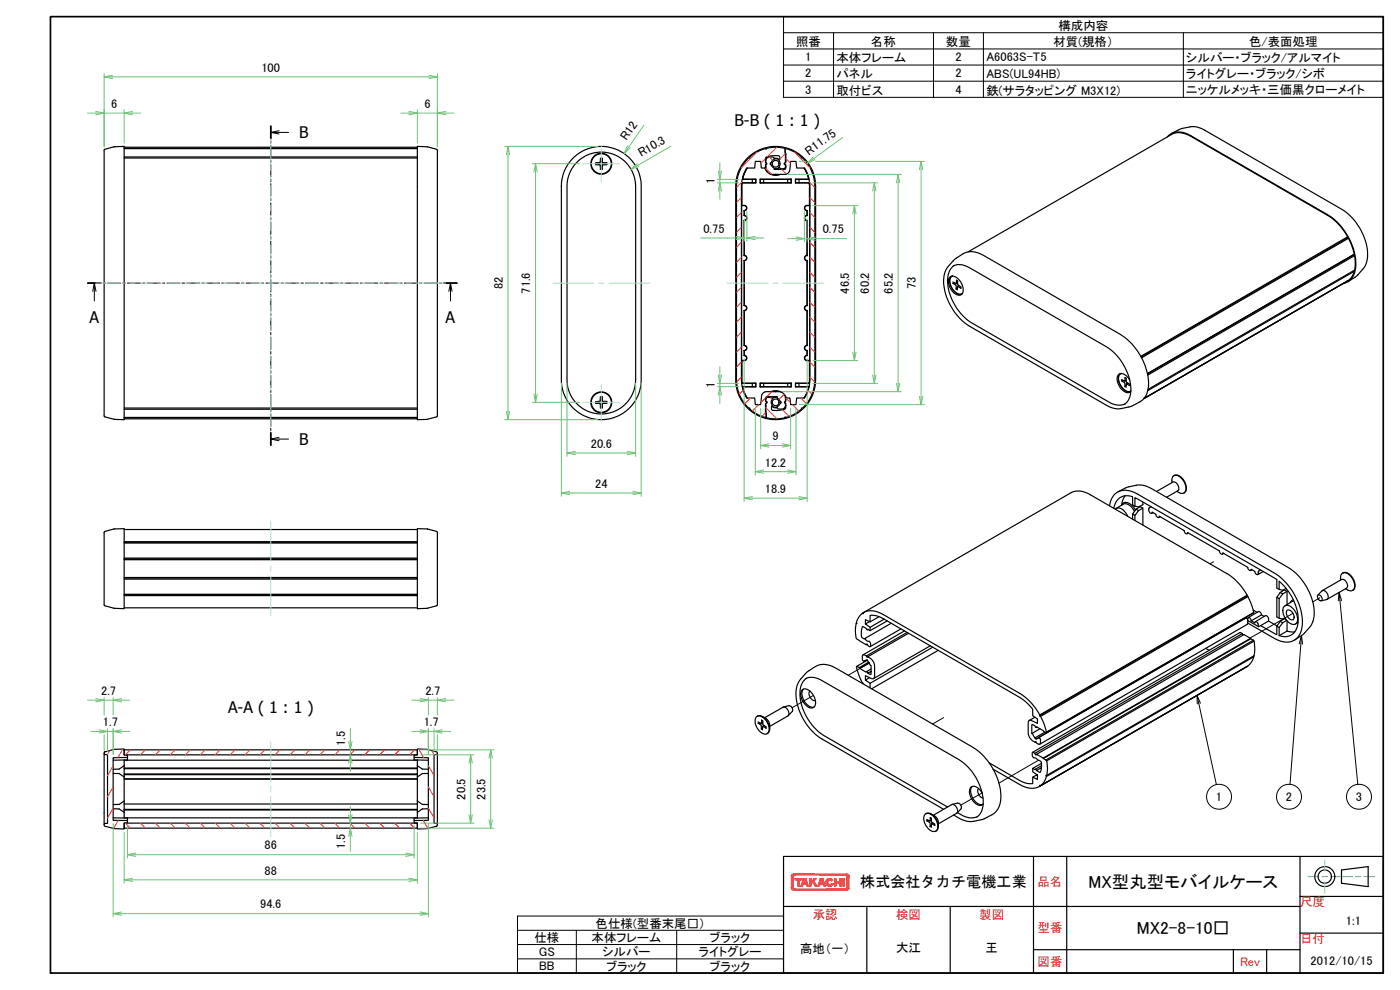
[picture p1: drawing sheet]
<svg xmlns="http://www.w3.org/2000/svg" width="420mm" height="297mm" viewBox="0 0 420 297" stroke-linecap="round" stroke-linejoin="round" font-family="sans-serif">
<g fill="none" stroke="#000" stroke-width=".36">
<path d="M31.3 44.9l.1-.1a12.4 12.4 0 0 1 5.9-.8v81.9a11.8 11.8 0 0 1-5.9-.9zM37.3 44.5h88M37.3 44.6h88M37.3 47.1h88M37.3 47.4h88M37.3 44.2h88M125.3 43.9a12.2 12.2 0 0 1 5.9 1v80.1a13.1 13.1 0 0 1-5.9 .9zM171.8 47.6a12 12 0 0 1 13.1-2.8 12 12 0 0 1 7.5 11.1v58a12 12 0 0 1-11.9 12 12 12 0 0 1-12-12v-58a11.7 11.7 0 0 1 3.3-8.3zM173 48.8a10.3 10.3 0 0 1 11.3-2.4 10.3 10.3 0 0 1 6.5 9.5v58a10.3 10.3 0 0 1-10.3 10.3 10.3 10.3 0 0 1-10.3-10.3v-58a10.2 10.2 0 0 1 2.8-7.1zM179.7 49.4h.2M179.7 49.4h-.9h1.1M179.7 48.9v.5"/>
<path d="M179.9 48.9h-.2M179.9 49.4l.3 .2M179.9 48.9h-1.1h.9M180.2 49.6v1.2v-.9M180.2 48.6l-.3 .3M180.2 49.6v.3M180.2 48.3v.3M180.2 48.3h.5M180.2 49.9h.5M180.2 47.5v.8M180.2 47.5h.1M180.2 47.5v1.1"/>
<path d="M180.7 47.5v1.1M180.7 47.5v.8M180.7 47.5h.1M180.7 48.3v.3M180.7 48.6l.3 .3M180.7 49.6v.3M180.7 49.6v1.2v-.9M181 49.4l-.3 .2M181 49.4h.2M181 48.9h1.1h-.9M181 48.9h.2M181.2 49.4h.9h-1.1"/>
<path d="M181.2 48.9v.5M222.6 54.8l.1 .1M222.9 53.8h-.1M224.1 47.6a12 12 0 0 1 13.2-2.8 12 12 0 0 1 7.5 11.1v58a12 12 0 0 1-12 12 12 12 0 0 1-12-12v-58a11.7 11.7 0 0 1 3.3-8.3zM224.2 50.4l-.7 1.3-.7 2.1h3M224.2 50.4l-.9 2-.4 1.4h3.9v1.1h-4.1l-.1 6.7M224.7 47.4h.3l.1-.3 1.8-1.3 2.7-1.2 .3 .2 .2-.3 2.3-.3 3 .3 .3 1.5v2.8l-.4 .3 .4 .4v.8l-.3 .3h-1l-.6-.6a1.92 1.92 0 0 0 .1-2v-1.1a5.4 5.4 0 0 0-4.1 .5l-.1 1.4 .3 .3-.3 .3v1h-1.2l-.2-2h-1.6l-.2 2h-2.4a11.1 11.1 0 0 0-1.6 5.5v58a11.1 11.1 0 0 0 1.6 5.5h2.4l.2 2h1.6l.2-2.5a1.49 1.49 0 0 1 1.5-1.4h3.7a2.04 2.04 0 0 1 1.7 3.1v.2a1.18 1.18 0 0 1-.2 1.8l-1.5 .1a.52 .52 0 0 1-.5-.5 .52 .52 0 0 1 .5-.5l.4-.7a.31 .31 0 0 0 .3-.3 .31 .31 0 0 0-.3-.3l-.4-.6-.5-.4v-.4h-3l-.4 .2-.1 1.2 .4 .3-.4 .4 .2 4-.3 .1-2.7-1.1-1.8-1.3-.1-.4h-.3a11.8 11.8 0 0 1-3.7-8.5v-58a11.9 11.9 0 0 1 3.7-8.5zM225.8 53.8v1M225.8 54.8h-3.2v6.9M226.8 53.8v1.1l-1-.1M226.8 53.8h-1M226.8 54.9h.1"/>
<path d="M226.8 53.8h.1M228.1 53.8v1.1M228.1 54.9h9.3M228.1 53.8h9.3M228.1 53.8h.1M228.2 53.8h1v1l-1 .1zM228.2 54.9h-.1M229.2 54.8h7.2M229.5 50.4l.8 1.2M229.7 50.1l.1 .3M229.7 49.9l.1 .3M229.8 48l-.1 .3"/>
<path d="M230 47.5l.6-.4h1.3a.52 .52 0 0 1 .5 .5 .52 .52 0 0 1-.6 .6l-.3 .6a.31 .31 0 0 0-.4 .3 .31 .31 0 0 0 .4 .3l.2 .5 .7 .5-.1 .4h3l.4-.2 .1-1.1-.4-.4 .4-.3-.2-4 .3-.2 2.8 1.2 1.8 1.3v.3h.4a12 12 0 0 1 3.6 8.5v58a11.9 11.9 0 0 1-3.6 8.5h-.4v.4l-1.8 1.3-2.8 1.1-.3-.1-.2 .3-2.2 .3-3.1-.3-.3-1.5v-2.8l.4-.4-.4-.3 .1-.9 .3-.2 .9-.1 .6 .6a1.98 1.98 0 0 0 0 2l-.2 .2 .1 .9a5 5 0 0 0 4.2-.5v-1.4l-.3-.3 .3-.3v-1h1.3l.2 2h1.6l.2-2h2.3a10.1 10.1 0 0 0 1.6-5.5v-58a10.1 10.1 0 0 0-1.6-5.5h-2.3l-.2-2h-1.6l-.3 2.6a1.49 1.49 0 0 1-1.5 1.3h-3.7a2.06 2.06 0 0 1-1.8-3l-.2-1.2zM230.4 47l-.7 1.2M230.5 47l-.4 .4M231 52.2a3.7 3.7 0 0 0 3.2 .1M231.3 48.9v.5M232.4 47.5h.8l.7 .5M232.4 47.7h.8l.7 .4M232.7 52.3h.2M233.9 50.2l-.5 .3-1 .1M233.9 50.3l-.7 .4h-.8M235.7 48l.1 .3M235.7 47.2l.1 .2"/>
<path d="M235.7 46.2h.1M235.7 47.9l.1 .3M235.8 49.9l-.4 .9M235.8 50.1l-.3 .7M236.4 53.8h1v1.1l-1-.1zM237.4 54.9h.1M237.4 53.8v1.1M237.4 53.8h.1M238.7 53.8h.1M238.7 54.9h.1M239.8 54.8l-1.1 .1M239.8 53.8h-1.1v1.1"/>
<path d="M239.8 53.8v1M239.8 54.8h3.1l.1 6.9M241.3 50.4l1 2 .4 1.4h-4v1.1h4.2v6.7h-.7a.82 .82 0 0 0-.8 .8 .82 .82 0 0 0 .8 .8v1.4a.81 .81 0 0 0-.8 .8 .81 .81 0 0 0 .8 .8v10.4a.81 .81 0 0 0-.8 .8 .81 .81 0 0 0 .8 .8v13.4a.82 .82 0 0 0-.8 .8 .82 .82 0 0 0 .8 .8v10.4a.79 .79 0 0 0-.8 .8 .79 .79 0 0 0 .8 .8v1.4a.81 .81 0 0 0-.8 .9 .81 .81 0 0 0 .8 .7h.7M241.4 50.4l1 2 .4 1.4h-3M242.7 53.8h.1M242.9 54.8v.1M350.3 41.1a5.3 5.3 0 0 1 7.1-.4l41 23.7a18.3 18.3 0 0 1 8.4 16 4.9 4.9 0 0 1-3.7 4.7M351.6 40l3-1.4 3-.6 1.7 .1 1.7 .7 41.6 24a16.7 16.7 0 0 1 7.7 15.2l-.7 1.9-2 2.5-3 2.1M222.6 61.7h.1M222.6 61.7v46.5M222.6 61.7h.7a.73 .73 0 0 1 .8 .7 .73 .73 0 0 1-.8 .8M222.6 61.6h.7a.82 .82 0 0 1 .8 .8 .82 .82 0 0 1-.7 .8v1.4a.81 .81 0 0 1 .7 .8 .81 .81 0 0 1-.7 .8v10.4a.81 .81 0 0 1 .7 .8 .81 .81 0 0 1-.7 .8v13.4a.82 .82 0 0 1 .7 .8 .82 .82 0 0 1-.7 .8v10.4a.8 .8 0 0 1 .7 .8 .8 .8 0 0 1-.7 .8v1.4a.8 .8 0 0 1 .7 .8 .8 .8 0 0 1-.8 .8h-.7l.1 6.8h4.1v1.1h-3.9"/>
<path d="M222.6 61.6v.1M223.3 76.7a.73 .73 0 0 1 .8 .7 .73 .73 0 0 1-.8 .7M223.3 64.7a.74 .74 0 0 1 .8 .7 .74 .74 0 0 1-.8 .8M223.3 63.2v1.5M223.3 66.2v10.5M223.3 78.1v13.6M223.3 63.2h.1M223.3 66.2h.1M223.3 78.1l.1 .1M223.4 64.6l-.1 .1M223.4 76.6l-.1 .1M242.2 76.6v.1"/>
<path d="M242.2 64.6v.1M242.2 78.2h.1M242.2 66.2h.1M242.2 63.2h.1M242.2 76.7h.1M242.2 64.7h.1M242.3 64.7a.74 .74 0 0 0-.8 .7 .74 .74 0 0 0 .8 .8M242.3 76.7a.73 .73 0 0 0-.8 .7 .73 .73 0 0 0 .8 .7M242.3 63.2v1.5M242.3 66.2v10.5M242.3 78.1v13.6M242.3 78.1l-.1 .1"/>
<path d="M242.9 61.6l.1 .1M243 61.7h-.8a.73 .73 0 0 0-.7 .7 .73 .73 0 0 0 .8 .8M243 61.7v46.5M286.1 79.8a5.1 5.1 0 0 1 4.9 .6l41 23.6a16 16 0 0 1 7.3 14.2 4.5 4.5 0 0 1-1.8 3.1M286.3 78l2.7-1.9a5.9 5.9 0 0 1 6.2 .5l41 23.7a18 18 0 0 1 8.3 16.4 5 5 0 0 1-2.4 3.9l-2.7 1.4-2.9 .6-1.3 .1-2-.5-42.2-24.3a16.6 16.6 0 0 1-7.7-15.2l.7-2zM286.4 79.7a6.2 6.2 0 0 0-1.8 6.5 16.1 16.1 0 0 0 7.1 10.7l41 23.7a5.1 5.1 0 0 0 5 .6M404.4 71.4l.3 .1M404.4 71.1a17.1 17.1 0 0 0-6-6.5l-41-23.7a6 6 0 0 0-5.8-.5l-61.1 35.2M404.4 71.1l-62 35.8M404.4 71.4l-61.9 35.7M404.4 71.1v.3M404.7 71.5l1.2 2.7 .6 2"/>
<path d="M404.7 71.5l-62.1 35.9M406.3 76.4l.2 .3M406.3 76.4l-61.9 35.8M406.5 76.2l-62.2 35.9M406.5 76.2l-.2 .2M406.5 76.7l.2 2-.2 2.3-62 35.8M406.5 76.7l-62 35.8M223.3 91.7a.73 .73 0 0 1 .8 .7 .73 .73 0 0 1-.8 .8M223.3 93.2v10.5M223.3 93.2h.1M223.4 91.6l-.1 .1M242.2 91.6v.1"/>
<path d="M242.2 93.2h.1M242.2 91.7h.1M242.3 91.7a.73 .73 0 0 0-.8 .7 .73 .73 0 0 0 .8 .8M242.3 93.2v10.5M285.1 83.1a2.52 2.52 0 0 1 3.3 1.6 2.83 2.83 0 0 1 0 3.8 3.3 3.3 0 0 1-3.6-2.9 2.44 2.44 0 0 1 .3-2.5zM285.5 82.9a3.9 3.9 0 0 0 2 5.3l1.1 .1M285.8 82.8h.1M285.8 82.8l-.1 .1M285.9 82.8a2.41 2.41 0 0 0-.2 3.6 2.43 2.43 0 0 0 3.2 1.6l-.2 .1M286.5 84.9l-.5 .1 .9 .7 .1 1.1 .3-.5M287.1 84.1l-.1 1-1-.5M287.1 84.1h.1"/>
<path d="M287.1 84.1l.3 .2v1.1l1 .7M287.4 84.9l-.5 .2M287.8 85.7l-.4 .3M288.4 86.1v.4l-1-.5-.1 1M406.3 81.2l.2 .2M406.5 81.4l-62 35.8M406.5 81.4l-.9 1.8-.9 .9-61.4 35.5 61.1-35.3M180.2 119.9v-.9v1.2M180.2 119.9h.5M180.2 119.9v.3M180.7 119.9v.3M180.7 119.9v-.9v1.2"/>
<path d="M222.6 108.2v6.8h3.2M222.6 108.2h.1M222.7 115h-.1M222.8 116l.1 .1M222.8 116l.7 2.1 .7 1.3M222.8 116h3M222.9 116.1l.4 1.4 .9 1.9M223.3 106.7a.73 .73 0 0 1 .7 .7 .73 .73 0 0 1-.7 .7l-.7 .1M223.3 103.7a.74 .74 0 0 1 .8 .7 .74 .74 0 0 1-.8 .8M223.3 105.2v1.5M223.3 105.2h.1M223.4 103.6l-.1 .1"/>
<path d="M223.4 106.6l-.1 .1M225.8 115v1M226.8 115v1.1l-1-.1M226.8 115h-1M226.8 116.1h.1M226.8 115h.1M228.1 116.1h9.3M228.1 115v1.1M228.1 115h9.3M228.1 115h.1M228.2 115h1v1l-1 .1zM228.2 116.1h-.1"/>
<path d="M229.2 116h7.2M229.2 115h7.2M230 119l-.3 .7M230.1 119l-.4 .9M231.3 117.5a3.5 3.5 0 0 1 3.3 .2M232.7 117.5h.2M233.2 119.3h-.8l-.7 .4M233.2 119.1h-.8l-.8 .4M235.3 118.3l.7 1.1M235.7 119.6l.1 .3M235.7 119.5l.1 .2M236.4 115h1v1.1l-1-.1z"/>
<path d="M237.4 116.1h.1M237.4 115v1.1M237.4 115h.1M238.7 115h.1M238.7 115h1.1v1l-1.1 .1zM238.7 116.1h.1M239.8 116h3M239.8 115h3.1M242.2 106.6v.1M242.2 103.6v.1M242.2 105.2h.1M242.2 106.7h.1"/>
<path d="M242.2 103.7h.1M242.3 103.7a.74 .74 0 0 0-.8 .7 .74 .74 0 0 0 .8 .8M242.3 105.2v1.5M242.3 106.7a.73 .73 0 0 0-.8 .7 .73 .73 0 0 0 .7 .7l.8 .1M242.3 105.2h-.1M242.7 116.1l-.7 2.1-.7 1.2M242.8 116l-.4 1.5-1 1.9M242.8 116l-.1 .1M242.9 115h.1M242.9 108.2v6.8h-4.2v1.1h4M243 108.2h-.1M243 108.2l-.1 6.8"/>
<path d="M336.1 112.1a4 4 0 0 0 2 5.4h1.1M336.3 112.2l.2-.1a2.36 2.36 0 0 0-.3 3.4 2.62 2.62 0 0 0 3.2 1.8l-.1 .1M337.2 114.2h-.6l.9 .7 .1 1.1 .4-.4M337.6 113.3v1l-1-.4M337.6 113.3h.1M337.7 113.3l.3 .2M338 114.1l-.4 .2M338 113.5l.1 1.2 .9 .6M338.5 114.9l-.5 .3M339 115.3v.4l-1-.5-.1 1M339 114a2.6 2.6 0 0 0-3.2-1.7 3.7 3.7 0 0 0 1.2 4.9 1.63 1.63 0 0 0 2.4 .2M37.3 122.4h88"/>
<path d="M37.3 122.8h88M37.3 125.2h88M37.3 125.4h88M37.3 125.7h88M179.7 121l.5 .2M179.7 121h-.9h1.3l.1 .2M179.7 120.5v.5M180.2 121.2v1.2v-.9M180.2 120.2l-.1 .2-1.3 .1h.9M180.2 121.2v.3M180.2 120.2l-.5 .3M180.2 121.5h.5"/>
<path d="M180.7 120.2l.5 .3M180.7 121.2v.3M180.7 120.2l.3 .2 1.1 .1h-.9M180.7 121.2v1.2v-.9M181.2 120.9l-.5 .3M181.2 120.9h.9l-1.1 .1-.3 .2M181.2 120.5v.4M229.7 123.6h.1M229.7 121.5l.1 .3M229.7 123.6l.1 .1M229.7 121.7l.1 .3M229.7 122.4l.1 .2"/>
<path d="M231.6 121.9l.8 .4h.8M231.7 121.8l.7 .4h.8M234.3 120.4v.6M235.4 122.4l-.3 .5M235.8 121.5l-.1 .3M235.8 121.7l-.6 1.2M31.3 159.6l.1-.1a11.5 11.5 0 0 1 5.9-.9v24a11.8 11.8 0 0 1-5.9-.9zM37.3 158.9h88M125.3 158.6a11 11 0 0 1 5.9 1v22.1a12.3 12.3 0 0 1-5.9 .9zM333 151.8a4.8 4.8 0 0 1 7.2-4.2l42.2 24.3a18.3 18.3 0 0 1 8.3 16.3 4.7 4.7 0 0 1-7.1 3.9l-9.1-5.2M334.7 152.8a2.11 2.11 0 0 1 3.1 1l.6 1.1M335 152.5l2.1-1.2a2.77 2.77 0 0 1 3.2 1.8l.2 .3"/>
<path d="M335.5 147.6l2.8-1.4 3-.7 1.7 .1 2 .7 41.6 24a17 17 0 0 1 7.8 14.6l-.4 1.6-.7 1.4-2.2 2.5-2.6 1.6M336.6 151.5v.1M336.6 151.5a1.79 1.79 0 0 1 3.1 .2l1.1 1.4M337.7 148.8l-.7 1.2-.4 1.5M339.9 154.2v1.5M340.6 151.9l-.7-.4v-2.5a4 4 0 0 0-5.6 3.5M340.6 151.9v-2.6l4.9 2.8M340.6 154.6v1.5M340.9 152.8l.8 .4-1.1 1.4-.7-.4zM340.9 152.8l1.3-.8 .8 .5v5M343 152.5l-1.3 .7M343 150.6v.8l-1.3 .7-1.1-.2"/>
<path d="M345.5 152.1l-.7 .4a1.01 1.01 0 0 0 .9 1.5l.1-.3 1.1 .6a.65 .65 0 0 0 .2 .7 .65 .65 0 0 0 .8 0l7.5 4.2a.66 .66 0 0 0 .2 .7 .66 .66 0 0 0 .8 0l9.6 5.4a.66 .66 0 0 0 .2 .8 .66 .66 0 0 0 .8 0l7.5 4.3a.61 .61 0 0 0 .3 .7 .61 .61 0 0 0 .7-.1l1.1 .4a.67 .67 0 0 0 .2 .8 .67 .67 0 0 0 .8 0v-.7l.7-.5M345.5 152.1l32.8 18.9M346 153.8l-.4 .2M347.1 147.5l4.9-2.8a1.73 1.73 0 0 1 1.5 2.5l-3.4 2M348.2 155l-.4 .2M351.7 144.8a1.61 1.61 0 0 1 1.2-2.2 3.9 3.9 0 0 1 2.6 5.1 1.72 1.72 0 0 1-2.3-.3M352.3 142.7a2.39 2.39 0 0 1 3 1.5 2.66 2.66 0 0 1 0 3.7M356.6 159.9l-.3 .2M37.3 162.5h88M37.3 162.9h88M37.3 167.4h88M37.3 167.8h88"/>
<path d="M37.3 167.9h88M37.3 173.3h88M37.3 173.4h88M37.3 173.8h88M37.3 178.4h88M37.3 178.7h88M367.3 166.1l-.5 .2M374.3 178.9l.2 .1M374.3 178.9l-62.3 35.9M374.3 178.6a17.4 17.4 0 0 0-6.1-6.5l-41-23.6a5.8 5.8 0 0 0-5.8-.6l-62.2 35.9M374.3 178.6l-62.2 35.9M374.3 178.6v.3"/>
<path d="M374.5 179l.9 2 .9 2.8M374.5 179l-62.2 35.9M375.7 171l-.4 .2M378.3 171l4.9 2.9v2.5l1.8 .7 1-.5M379.1 171.5l-1.6 .9M383.2 179.2v5.9l1.8 .6 .6-.3M383.9 176.8v-2.4a15.3 15.3 0 0 1 5.5 13.2 3.9 3.9 0 0 1-5.5 3.1M383.9 179.6v5.9M384.2 177.8l.8 .4-1.1 1.4-.7-.4zM384.2 177.8l1.3-.8 .8 .4v4M386.3 177.4l-1.3 .8M388.1 180l-.4 .2-.5 .6"/>
<path d="M395.5 178.6a1.01 1.01 0 0 1 1.1 .5 1.01 1.01 0 0 1-.2 1.2 1.28 1.28 0 0 1-.9-1.7zM395.5 178.6l1.2-1.3a1.59 1.59 0 0 1 1.6 .8 1.59 1.59 0 0 1-.1 1.8l-1.7 .4M396.8 177.2l5.8-3.3a1.75 1.75 0 0 1 1.5 2.6l-5.8 3.3M402.3 174a1.58 1.58 0 0 1 1.2-2.2 3.9 3.9 0 0 1 2.7 5.2 1.72 1.72 0 0 1-2.4-.3M402.9 172a2.36 2.36 0 0 1 3.1 1.4 2.69 2.69 0 0 1-.1 3.8M37.3 182.4h88M256.9 187.1a8.5 8.5 0 0 0 .2 4.6l2.9 1.8 .2-.2M257.1 199.9a13.4 13.4 0 0 0 1.9 5.3M258.8 184l-1.2 1.4-.6 1.4 .1 .3h-.2l.2-.1M259 183.9l-.2 .1 .2 .2v-.3a5.7 5.7 0 0 1 6 .5l41 23.6a17.2 17.2 0 0 1 6.1 6.5M259.9 198.1l-.6 .4M260 198.2l.3-.1 .8 1.4 .3 .2v2.5l-.2 .2-.7-.4 .9-.6"/>
<path d="M260 196.8l-1.1-.3-.1 1.4 .4 .6 1-.5M260.3 198.1l-3.2 1.8 .8 .4M260.5 188.9l-.2 .1M260.7 198.7l-2.8 1.6 .1 .3M260.8 198.9l-2.8 1.7 2 1.1 .2-.2 .3 .5M261 186.5l-1.3 .7 1.4 1M261.1 186.6v-1.9a5.8 5.8 0 0 1 3.9 .9l41 23.7a14.3 14.3 0 0 1 3.9 3.5v2l1.5 .9v1.3l-1.8-.8a.64 .64 0 0 0-.8 0 .64 .64 0 0 0-.2 .7v3a3.3 3.3 0 0 0 2 2.8l.3-.1M263.8 185l-2.7 1.6-1.4-.7v1.3M265.4 185.8l-4.3 2.4v1M266.2 186.3l-5.1 2.9-.7-.4-.2 .2-.2-.4-1-.6a3.8 3.8 0 0 0-.2 3.3l.6 .3M267.5 187l-8.1 4.6 .7 .6 .8 .2 .4 .8v.6l-.3 .3-.5-.4-.3-.4-.2 .2M270.4 188.7l-9.2 5.3"/>
<path d="M271.5 189.3l-12.5 7.2M272.2 189.8l-12.2 7 .2 .4 .2-.1M272.7 190l-12.3 7.1a3.2 3.2 0 0 1 2.1 2.8v3a.64 .64 0 0 1-.3 .7 .64 .64 0 0 1-.7 0l-1.8-.9v1.3M279.2 193.8l-17 9.8M279.9 194.2l-18.8 10.8v1.4M281.6 195.1l-20 11.6M361.9 194.5l1 .6M372.8 190.1l.2 .4M372.8 190.1l-.7-.3-62.2 35.9M372.8 190.1l-62.2 35.9M373 185.8h.1M373.4 185.5l.1 .1"/>
<path d="M373.4 185.7l-62.3 35.9M373.8 185.3l.2 .1M374.3 185.6l.2 .1a.45 .45 0 0 1 .5-.4 .45 .45 0 0 1 .4 .5l.1 .5M374.3 199.9l-.2 .2M374.5 186.2l3.2 1.8M375.3 191.5l.1 .2M375.3 191.5l-2-1.1-62.2 35.9 2 1.2M375.3 191.5l-62.2 36M375.4 191.7l.7 .4M375.4 191.7l-62.3 35.9M375.5 186.3l1.1 .6v-.2a.67 .67 0 0 1 .8 0 .67 .67 0 0 1 .2 .8l.1 .5 .6-.3M376.1 183l1.2 .7"/>
<path d="M376.1 192.1l.3 .3M376.1 192.1l-62.2 35.9M376.2 196.9l.1 .2M376.3 183.8l-62.3 35.9M376.3 197.1l-62.3 35.9M376.3 183.8l-62.4 36.1M376.3 197.1l-.6 1.4-1.2 1.3-62.6 36.2M376.4 192.4l.2 2-.2 2.3-62.3 36M376.4 192.4l-62.3 35.9M376.7 186.6l3-1.9a.94 .94 0 0 1 1 1.1v.5l2.5 1.5M378.3 187.7l4.9 2.7v-2.5M378.6 184.5l-3.1 1.8"/>
<path d="M379.4 185l-.8-.5a.97 .97 0 0 0-1-1l-3 1.8M380.7 186.3l-2.4 1.4M383.2 187.9l.7 .4M383.9 188.3v2.4M384.2 186.4l-1 1.5M384.2 186.4l.8 .5-1.1 1.4M385.3 182.1a1.72 1.72 0 0 1 2.7 .4 3.7 3.7 0 0 1 .9 4.6 2.69 2.69 0 0 1-3.4-2 3.1 3.1 0 0 1-.2-3zM386 185.9l-.5-.3-1.3 .8M386.2 186.1l-1.2 .8M386.3 189.4l2.3 .2M386.3 186.3v3.1M386.3 189.4l-2.4 1.3"/>
<path d="M386.3 183.1a1.9 1.9 0 0 1 2 2.5 .92 .92 0 0 1-.9 .4 .92 .92 0 0 1-.8-.7 1.85 1.85 0 0 1-.3-2.2zM388.3 180.4h-.4l-2.3 1.4M389.6 186.8l-.8 .4M227 215.1a2.1 2.1 0 0 1 2.9 1.1 2.84 2.84 0 0 1 .2 4 3.4 3.4 0 0 1-3.5-3.4v-1zM227.2 214.9a2.36 2.36 0 0 1 3 1.5 2.61 2.61 0 0 1 0 3.7M227.5 217h.1M227.5 217l.9 .6 .1 1.2 .4-.5M228.1 216.9l-.5 .1M228.6 216.1l-.1 1-1-.5M228.6 216.1h.1M228.6 216.1l.3 .2 .1 1.2 .9 .6v.4l-.9-.5-.2 1M228.8 215l1.1 .6a2.3 2.3 0 0 1 1.1 1.9v1.2"/>
<path d="M228.9 216.9l-.4 .2M229.4 217.7l-.5 .3M229.5 215.3l5.5-3.1a1.71 1.71 0 0 1 1.5 2.6l-5.5 3.2M235.1 212.1l1.7-.4a1.28 1.28 0 0 1 1 1.7l-1.2 1.3M240.8 206.9a2.56 2.56 0 0 1 3.3 1.7 2.57 2.57 0 0 1-.3 3.8 4 4 0 0 1-3.2-5.3zM241.1 206.8a3.8 3.8 0 0 0 1.4 4.9l.9 .5h.9M241.8 203.6a5 5 0 0 1 4.9 .6l41 23.7a15.9 15.9 0 0 1 7.3 14.2 4.4 4.4 0 0 1-1.9 3.1M242.1 203.5a5.8 5.8 0 0 0-2 5.9 16.3 16.3 0 0 0 7.2 11.3l37.1 21.4M243.1 207.3a1.99 1.99 0 0 0 1.6 2.9M261 203.3l-1.3 .7 1.4 1M261.4 200.7l-1.3 .8M310.6 215.2l-1.7 1"/>
<path d="M311.2 218.1l-.3 .2M312 214.8l.3 .1M312.1 214.5l-.1 .3M312.1 218.7l-2.4 1.4 .9 1.3M312.3 214.9l1.2 2.7 .5 2.1M313.6 219.7l-3 1.7M313.9 219.9l-2.8-1.8-.3 .1-.2-.4-.8-.4-.1 2.7M314 219.7l-.1 .2M31.3 226.1v21.3M31.3 225.7l.1-.1a13.2 13.2 0 0 1 5.9-.9v1.8l.9 .1 .1 .7-4.3 .1v18.7l4.3 .1-.1 .7h-.9v1.8a12.2 12.2 0 0 1-6-1l.1-.6 .9-.1v-20.6h-.9zM34 232.1h1.8l1.5 1M37.3 228.1h88"/>
<path d="M37.3 233.7h88M37.3 233.8h88M37.3 228v2.4M37.3 233.1v7.2M37.3 225h88v1.5h-88zM37.3 229.7l-1.5 1.1h-1.8M38.3 227.3v.7l-4.3 .1M124.3 227.3v.7l4.3 .1M125.3 230.4h-88v.2M125.3 230.6h-88v1.6M125.3 232.2h-88v.2M125.3 232.4h-88v.7"/>
<path d="M125.3 228v12.3M125.3 224.7a12.2 12.2 0 0 1 5.9 1v.6l-.9 .1v20.6l.7 .1a.46 .46 0 0 1 .3 .4 .46 .46 0 0 1-.3 .4l-2.8 .7-2.9 .1v-1.8l-1-.1v-.6l4.3-.1v-18.7l-4.3-.1v-.7l1-.1zM125.3 229.7l1.5 1.1h1.8M128.6 232.1h-1.8l-1.5 1M131.3 226.1v21.3M291.8 236a3.4 3.4 0 0 0 .8 4.4 2.32 2.32 0 0 0 2.3 1M293.7 236.6a2.09 2.09 0 0 0 1.3 2.9M294.7 237.9a2.63 2.63 0 0 0-3.2-1.8 3.9 3.9 0 0 0 1.5 5.1 1.44 1.44 0 0 0 2.1 0M296.9 228.9l9.1 5.3a6.2 6.2 0 0 0 3.9 .9v-1.9M298.1 230.8l7.9 4.6a5.7 5.7 0 0 0 6.1 .5l-.1-.3 .3 .1 .9-.9 .8-1.8M309.9 230.5v1.1l1.5 .9v1.3l-1.5-.6 1.3-.7M310.6 226l.2 .5 .3-.2"/>
<path d="M310.6 226l-.6-.3-.2 .1v1l.4 .6a1.51 1.51 0 0 1 1.4 .7h.2a1.4 1.4 0 0 1 .8 2l-.4 1.6-1.1-.5 1.4-.9M310.6 221.4l.2 .4 .3-.2M311.7 221.4l-.6 .2M311.7 221.4l.5 .4v1.3l-.5 .2-.6-.4-.3-.3-.2 .1M311.8 221.3l62.2-35.9 .4 .4 .1 1.3-.2 .3-62.2 35.9M312.6 229l-2.7 1.5 .7 .4 .2-.1 .3 .4M312.6 229.7l-1.9 1.1M313.1 227.5v.1M313.1 227.6l.8 .4M313.9 228l.2 .3M314.1 228.3l.3 2-.3 2.4M314.1 232.7h-.2l.1 .3"/>
<path d="M34 242.7h1.8l1.5 1M34 245.4h4.3v.8M37.3 247h88v1.5h-88zM37.3 240.3v5.1h88v-5.1M37.3 241.2h88M37.3 242.8h88M37.3 243h88M37.3 240.3l-1.5 1.1h-1.8M125.3 240.3l1.5 1.1h1.8M128.6 242.7h-1.8l-1.5 1M128.6 245.4h-4.3v.8M235.2 257h179.9v35h-179.9z"/>
<path d="M277.6 244.4a2.22 2.22 0 0 1 3.1 1.3 2.74 2.74 0 0 1 .1 3.7 3 3 0 0 1-3.3-2.5 2.66 2.66 0 0 1 .1-2.5zM277.8 244.2a2.38 2.38 0 0 1 3.1 1.4 2.63 2.63 0 0 1-.1 3.8M278.7 246.2l-.6 .1 1 .5 .1 1.3 .3-.5M279.5 244.2l1 .7a2.32 2.32 0 0 1 1.1 1.8v1.2M279.5 245.5l.1 1.2 .9 .6v.4l-.9-.5-.1 1M279.5 245.5l-.3-.2-.1 1-1-.4M279.5 246.1l-.4 .2M280 246.9l-.4 .3M280.1 244.6l5.5-3.2a1.73 1.73 0 0 1 1.5 2.6l-5.5 3.2M283.2 242.8l-36.5-21.1a16.7 16.7 0 0 1-7.7-15.2l.5-1.5 .8-1.2 1.9-2.2 2.5-1.6a5.9 5.9 0 0 1 6.2 .5l41 23.7a18.2 18.2 0 0 1 8.4 16.3 5.2 5.2 0 0 1-2.6 3.9l-2.6 1.4-3.4 .7-1.7-.1-1.1-.4-2.7-1.5M285.7 241.4l1.7-.4a1.25 1.25 0 0 1 1 1.7l-1.2 1.2M287.3 243.8a6 6 0 0 0 6.1 1.2"/>
<path d="M310.2 257v35M320.1 257v35M390.2 257v35M235.2 272h155M260.1 272v20M285.2 272v20M390.2 280h24.9M390.2 269h24.9M402.6 261l8-1v6l-8-1zM310.2 284.9h80M370.2 284.9v7.1M380.1 284.9v7.1"/>
<circle cx="180.4" cy="49.1" r="3"/>
<circle cx="180.5" cy="49.1" r="3.1"/>
<circle cx="232.8" cy="49.1" r="1"/>
<circle cx="180.5" cy="120.7" r="3"/>
<circle cx="180.5" cy="120.7" r="3.1"/>
<circle cx="232.8" cy="120.7" r="1.01"/>
<circle cx="397.6" cy="263" r="3"/>
<circle cx="397.6" cy="263" r="2.01"/>
</g>
<g fill="none" stroke="#000" stroke-width=".3">
<path d="M235.2 5h179.9v24.2h-179.9zM235.2 9.8h179.9M235.2 14.7h179.9M235.2 19.5h179.9M250.2 9.8v19.4M280.2 9.8v19.4M295.1 9.8v19.4M355.1 9.8v19.4M81.3 37.8v3.8M81.3 39.7h5.3M83.7 39.2l-2.4 .5 2.4 .5M235.2 24.4h179.9"/>
<path d="M81.3 42.2v.8M81.3 43.6v3.7M81.3 48v.7M81.3 49.4v3.7M81.3 53.7v.8M81.3 55.1v3.7M81.3 59.5v.7M81.3 60.9v3.7M81.3 65.2v.8M81.3 66.6v3.8M81.3 71v.7M81.3 72.4v3.7"/>
<path d="M81.3 76.7v.8M81.3 78.1v3.8M26.3 84.9h4M27.8 87.4l.5-2.5 .5 2.5M28.3 84.9v5.4M30.9 84.9h.8M32.3 84.9h3.9M36.8 84.9h.8M38.2 84.9h4M42.8 84.9h.7M44.2 84.9h3.9M48.7 84.9h.8"/>
<path d="M50.1 84.9h3.9M54.6 84.9h.8M56 84.9h4M60.6 84.9h.8M62 84.9h3.9M66.5 84.9h.8M67.9 84.9h3.9M72.5 84.9h.7M73.8 84.9h4M78.4 84.9h.8M79.8 84.9h3.9M81.3 82.5v.7"/>
<path d="M81.3 83.9v3.7M81.3 88.2v.8M81.3 89.6v3.8M81.3 94v.7M81.3 95.4v3.7M81.3 99.7v.8M84.3 84.9h.8M85.7 84.9h4M90.3 84.9h.7M91.7 84.9h3.9M96.2 84.9h.8M97.6 84.9h3.9"/>
<path d="M102.2 84.9h.7M103.5 84.9h4M108.1 84.9h.7M109.5 84.9h3.9M114 84.9h.8M115.4 84.9h3.9M120 84.9h.7M121.3 84.9h4M125.9 84.9h.8M127.3 84.9h3.9M131.8 84.9h.8M133.2 84.9h3.9"/>
<path d="M134.7 87.4l.5-2.5 .5 2.5M135.2 84.9v5.4M81.3 101.1v3.8M81.3 105.5v.7M81.3 106.9v3.7M81.3 111.3v.7M81.3 112.6v3.8M81.3 117v.8M81.3 118.4v3.7M81.3 122.7v.8M81.3 124.1v3.8M81.3 128.5v.8"/>
<path d="M81.3 129.9v3.7M81.3 131.7h5.3M83.7 131.2l-2.4 .5 2.4 .5M364.2 168.6l-1.1 .6M396.1 179.4l-2.1 1.2M401.9 177.7l5.6 57.7M260.9 198.9l-6.3 3.7M388 184l-12.9 7.5M389.9 193.2l.7-2.5 .3 2.6M390.6 190.7l-3.5 44.6M402.6 180.2l-.7-2.5-.3 2.6M244.1 208.7l-6.4 3.7"/>
<path d="M283.2 215.3l-3.3 1.9M359.3 208.7l5.8 26.7M360.3 211l-1-2.3v2.5M294.7 237.9l-6.4 3.7M311.6 228.1l-11.8 6.9M155.3 274.8h79.9v17.2h-79.9zM155.3 279.1h79.9M173 279.1v12.9M203.1 279.1v12.9M155.3 283.4h79.9M155.3 287.7h79.9"/>
<circle cx="365.8" cy="239.1" r="3.8"/>
<circle cx="386.8" cy="239" r="3.8"/>
<circle cx="407.9" cy="239.1" r="3.8"/>
</g>
<g fill="#ee2a28" stroke="#ee2a28" stroke-width=".3">
<path d="M239.9 264.1l.8-.5v.5z"/>
<path d="M238.6 263.6h2.1l-.8 .5z"/>
<path d="M238.6 263.6l1.3 .5h-.5z"/>
<path d="M238.6 263.6l.8 .5h-.8z"/>
<path d="M239.4 264.1l.5 1.8h-.5z"/>
<path d="M239.4 264.1h.5v1.8z"/>
<path d="M241.9 263.6l-.1 1.3-.3-.8z"/>
<path d="M241.1 263.6h.8l-.4 .5z"/>
<path d="M241.1 263.6l.4 .5-.3 .8z"/>
<path d="M241.1 263.6l.1 1.3-.9 1z"/>
<path d="M241.2 264.9l-.1 .5-.8 .5z"/>
<path d="M240.3 265.9l.8-.5-.2 .5z"/>
<path d="M241.2 264.9h.6l.1 .5z"/>
<path d="M241.8 264.9l.8 1-.7-.5z"/>
<path d="M241.9 263.6l.7 2.3-.8-1z"/>
<path d="M241.9 265.4l.7 .5h-.5z"/>
<path d="M241.2 264.9l.7 .5h-.8z"/>
<path d="M243.4 265.3v.6h-.4z"/>
<path d="M243.4 264.6v.7l-.4 .6z"/>
<path d="M243 263.6l.4 1-.4 1.3z"/>
<path d="M243 263.6h.4v1z"/>
<path d="M243.4 264.6l.5 .2-.5 .5z"/>
<path d="M243.4 264.6l.9-.2-.4 .4z"/>
<path d="M244.4 263.6l-.1 .8-.9 .2z"/>
<path d="M244.4 263.6h.6l-.7 .8z"/>
<path d="M244.3 264.4l.3 1.5-.7-1.1z"/>
<path d="M244.3 264.4l.9 1.5h-.6z"/>
<path d="M246.3 264.9h.6l-.8 .5z"/>
<path d="M246.1 265.4l.8-.5 .1 .5z"/>
<path d="M246.9 264.9l.8 1-.7-.5z"/>
<path d="M247 265.4l.7 .5h-.5z"/>
<path d="M246.2 263.6l.4 .5-.3 .8z"/>
<path d="M246.2 263.6l.1 1.3-.9 1z"/>
<path d="M246.3 264.9l-.2 .5-.7 .5z"/>
<path d="M245.4 265.9l.7-.5-.1 .5z"/>
<path d="M246.2 263.6h.8l-.4 .5z"/>
<path d="M247 263.6l-.1 1.3-.3-.8z"/>
<path d="M247 263.6l.7 2.3-.8-1z"/>
<path d="M249.5 264.3l.4-.3z"/>
<path d="M249.5 264.2l.4-.3z"/>
<path d="M249.8 263.8l-.3 .4z"/>
<path d="M249.4 264.1l.4-.3z"/>
<path d="M249.6 263.8l-.2 .3z"/>
<path d="M249.5 263.7l-.1 .4z"/>
<path d="M249.5 263.7l-.2 .4z"/>
<path d="M249.4 263.7l-.1 .4z"/>
<path d="M249.3 263.6v.5z"/>
<path d="M249.3 263.6l-.1 .5z"/>
<path d="M249.2 263.6v.5z"/>
<path d="M249.1 263.6v.4z"/>
<path d="M249 263.6l.1 .4z"/>
<path d="M249 263.6l-.1 .4z"/>
<path d="M248.9 263.6v.4z"/>
<path d="M248.7 263.6l.2 .4z"/>
<path d="M248.7 263.6l.1 .5z"/>
<path d="M248.6 263.7l.2 .4z"/>
<path d="M248.5 263.7l.3 .4z"/>
<path d="M248.4 263.8l.3 .3z"/>
<path d="M248.3 263.8l.4 .3z"/>
<path d="M248.3 263.8l.3 .4z"/>
<path d="M248.2 263.9l.4 .3z"/>
<path d="M248.1 264l.4 .3z"/>
<path d="M248.1 264.1l.4 .3z"/>
<path d="M248 264.2l.5 .2z"/>
<path d="M248 264.2l.4 .3z"/>
<path d="M248 264.3l.4 .2z"/>
<path d="M247.9 264.4l.5 .2z"/>
<path d="M247.9 264.5l.5 .1z"/>
<path d="M247.9 264.6h.5z"/>
<path d="M247.9 264.6l.5 .1z"/>
<path d="M247.9 264.8l.5-.1z"/>
<path d="M247.9 264.8h.5z"/>
<path d="M247.9 264.9l.5-.1z"/>
<path d="M247.9 264.9h.5z"/>
<path d="M247.9 265l.5-.1z"/>
<path d="M247.9 265h.5z"/>
<path d="M247.9 265.1l.5-.1z"/>
<path d="M248 265.2l.5-.1z"/>
<path d="M248 265.3l.5-.2z"/>
<path d="M248.1 265.5l.4-.4z"/>
<path d="M248.1 265.5l.4-.3z"/>
<path d="M248.2 265.5l.4-.2z"/>
<path d="M248.6 265.3l-.3 .3z"/>
<path d="M248.3 265.6l.3-.3z"/>
<path d="M248.6 265.3l-.2 .4z"/>
<path d="M248.7 265.3l-.3 .4z"/>
<path d="M248.7 265.3l-.2 .5z"/>
<path d="M248.7 265.4l-.2 .4z"/>
<path d="M248.7 265.4l-.1 .4z"/>
<path d="M248.8 265.4l-.2 .4z"/>
<path d="M248.8 265.4l-.1 .5z"/>
<path d="M248.8 265.5l-.1 .4z"/>
<path d="M248.8 265.5v.4z"/>
<path d="M248.9 265.5l-.1 .4z"/>
<path d="M248.9 265.5v.4z"/>
<path d="M249 265.5l-.1 .4z"/>
<path d="M249 265.5v.4z"/>
<path d="M249 265.5l.2 .4z"/>
<path d="M249.1 265.5l.1 .4z"/>
<path d="M249.2 265.5v.4z"/>
<path d="M249.2 265.5l.1 .4z"/>
<path d="M249.2 265.5l.2 .4z"/>
<path d="M249.2 265.4l.2 .5z"/>
<path d="M249.2 265.4l.3 .4z"/>
<path d="M249.3 265.4l.2 .4z"/>
<path d="M249.4 265.4l.2 .3z"/>
<path d="M249.4 265.3l.2 .4z"/>
<path d="M249.4 265.3l.3 .4z"/>
<path d="M249.4 265.3l.4 .3z"/>
<path d="M249.5 265.3l.4 .2z"/>
<path d="M249.5 265.2l.4 .3z"/>
<path d="M249.6 265.1l.3 .3z"/>
<path d="M249.6 265.1l.4 .2z"/>
<path d="M249.6 265l.5 .2z"/>
<path d="M250.9 264.5h1.1v.5z"/>
<path d="M252 264.5l.4 1.4-.4-.9z"/>
<path d="M252.4 263.6v2.3l-.4-1.4z"/>
<path d="M250.4 263.6h.5v.9z"/>
<path d="M250.4 263.6l.5 .9-.5 1.4z"/>
<path d="M250.9 264.5v.5l-.5 .9z"/>
<path d="M250.9 265v.9h-.5z"/>
<path d="M250.9 264.5l1.1 .5h-1.1z"/>
<path d="M252 265l.4 .9h-.4z"/>
<path d="M252 263.6h.4l-.4 .9z"/>
<path d="M253 263.6h.4v2.3z"/>
<path d="M253 263.6l.4 2.3h-.4z"/>
<path d="M238.1 262.2l.6 .4z"/>
<path d="M238.1 262.2l15.5 .4h-14.9z"/>
<path d="M238.1 262.2h16l-.5 .4z"/>
<path d="M253.6 262.6l.5-.4z"/>
<path d="M254.1 262.2l-.2 .5-.1-.1z"/>
<path d="M253.9 262.7l.8-.2z"/>
<path d="M253.9 262.7l.6-.3 .2 .1z"/>
<path d="M254.3 262.3l.2 .1-.6 .3z"/>
<path d="M254.1 262.8l.6-.3 .1 .2z"/>
<path d="M254.1 262.8l.7-.1-.7 .2z"/>
<path d="M254.1 262.9l.7-.2v.2z"/>
<path d="M254.1 262.9h.7l-.7 .2z"/>
<path d="M254.1 263.1l.7-.2-.7 3.3z"/>
<path d="M254.8 262.9v3.5l-.7-.2z"/>
<path d="M254.1 266.2l.7 .2z"/>
<path d="M254.1 266.4h.7v.2z"/>
<path d="M254.1 266.4l.7 .2-.7-.1z"/>
<path d="M254.1 266.5l.7 .1-.1 .2z"/>
<path d="M254.1 266.5l.6 .3-.8-.2z"/>
<path d="M253.9 266.6l.8 .2-.2 .1z"/>
<path d="M253.9 266.6l.6 .3-.2 .1z"/>
<path d="M253.9 266.6l.4 .4-.2 .1z"/>
<path d="M253.8 266.7l.1-.1 .2 .5z"/>
<path d="M253.6 266.7l.5 .4z"/>
<path d="M238.1 267.1l15.5-.4 .5 .4z"/>
<path d="M238.1 267.1l.6-.4h14.9z"/>
<path d="M238.1 267.1l.6-.4z"/>
<path d="M238.3 266.6l.2 .1-.4 .4z"/>
<path d="M238.3 266.6l-.4 .4z"/>
<path d="M237.8 266.9l.5-.3-.4 .4z"/>
<path d="M237.6 266.8l.7-.2-.5 .3z"/>
<path d="M237.6 266.8l.7-.2z"/>
<path d="M237.5 266.6l.7-.1-.6 .3z"/>
<path d="M237.5 266.6l.6-.2 .1 .1z"/>
<path d="M237.5 266.4h.6l-.6 .2z"/>
<path d="M237.5 266.4l.6-.2z"/>
<path d="M238.1 263.1v3.1l-.6 .2z"/>
<path d="M237.5 262.9l.6 .2-.6 3.3z"/>
<path d="M237.5 262.9h.6v.2z"/>
<path d="M237.5 262.7l.6 .2h-.6z"/>
<path d="M237.5 262.7l.7 .1-.1 .1z"/>
<path d="M237.6 262.5l.6 .3-.7-.1z"/>
<path d="M237.6 262.5l.7 .2z"/>
<path d="M237.6 262.5l.2-.1 .5 .3z"/>
<path d="M237.8 262.4l.1-.1 .4 .4z"/>
<path d="M237.9 262.3l.2-.1 .2 .5z"/>
<path d="M238.1 262.2l.4 .4-.2 .1z"/>
<path d="M254.1 262.2l.2 .1-.4 .4z"/>
</g>
<path d="M15.1 5h400v287h-400zM81.3 37.8v3.8M26.3 84.9h4M133.2 84.9h3.9M81.3 129.9v3.7" fill="none" stroke="#000" stroke-width=".51"/>
<path d="M397.6 258v3.3M392.6 263h3.3M396.8 263h1.6M397.6 264.7v3.3M399.2 263h6.7M406.7 263h1.7M409.2 263h3.4" fill="none" stroke="#72cdd9" stroke-width=".36"/>
<g fill="none" stroke="#ee2a28" stroke-width=".3">
<path d="M222.5 59.2l-1.5 1.5M222.6 54.6l-1.6 1.7M227.2 45.6l-4.7 4.8M229.7 47.6l-1.4 1.4M229.9 50.6l1.7 1.7M230.9 47.1l1 1M233.1 44.2l-2.9 2.8M234.6 50.8l1.4 1.4M235.7 46.1l-1.7 1.7M235.8 47.6l1.4 1.4M238.4 45.6l4.7 4.8M242.9 54.6l1.6 1.7"/>
<path d="M243 59.2l1.5 1.5M222.5 77.2l-1.5 1.5M222.5 72.7l-1.5 1.5M222.5 68.2l-1.5 1.5M222.5 63.8l-1.5 1.5M243 77.2l1.5 1.5M243 72.7l1.5 1.5M243 68.2l1.5 1.5M243 63.8l1.5 1.5M222.5 99.7l-1.5 1.5M222.5 95.2l-1.5 1.5M222.5 90.7l-1.5 1.5"/>
<path d="M222.5 86.2l-1.5 1.5M222.5 81.7l-1.5 1.5M243 99.7l1.5 1.5M243 95.2l1.5 1.5M243 90.7l1.5 1.5M243 86.2l1.5 1.5M243 81.7l1.5 1.5M222.5 113.1l-1.4 1.5M222.5 108.6l-1.5 1.5M222.5 104.2l-1.5 1.5M223.1 117.1l-1.2 1.2M225.2 119.4l-1.7 1.7"/>
<path d="M229.8 119.3l-1.5 1.5M231.2 119.3l.5 .5M231.6 117.5l-1.6 1.6M235.3 118.3l-1.5 1.5M235.8 119.4l1.4 1.4M240.4 119.4l1.7 1.7M242.5 117.1l1.2 1.2M243 108.6l1.5 1.5M243 104.2l1.5 1.5M243 113.1l1.5 1.5M227.7 121.4l-1.9 1.9M229.7 123.9l-1 1"/>
<path d="M229.8 122.4l3.3 3.2M234.8 122.9l2 2M237.9 121.4l1.9 1.9M32.9 225.2l-.7 1.2M34 229.8l-1.7 2.9M34 236.1l-1.7 3M36.9 224.7l-1.5 2.6M39.1 225l-1.5 1.5M43.6 225l-1.5 1.5M48.1 225l-1.5 1.5M52.6 225l-1.5 1.5M57.1 225l-1.5 1.5"/>
<path d="M61.6 225l-1.5 1.5M66.1 225l-1.5 1.5M70.5 225l-1.4 1.5M75 225l-1.5 1.5M79.5 225l-1.5 1.5M84 225l-1.5 1.5M88.5 225l-1.5 1.5M93 225l-1.5 1.5M97.5 225l-1.5 1.5M102 225l-1.5 1.5M106.5 225l-1.5 1.5M111 225l-1.5 1.5"/>
<path d="M115.5 225l-1.5 1.5M119.9 225l-1.4 1.5M124.4 225l-1.5 1.5M125.7 224.7l1.4 2.6M128.6 236.1l1.7 3M128.6 229.8l1.7 2.9M129.6 225.2l.7 1.2M34 242.5l-1.7 2.9M35.5 246.1l-1.4 2.5M37.6 247l1.5 1.5M42.1 247l1.5 1.5M46.6 247l1.5 1.5"/>
<path d="M51.1 247l1.5 1.5M55.6 247l1.5 1.5M60.1 247l1.5 1.5M64.6 247l1.5 1.5M69.1 247l1.4 1.5M73.5 247l1.5 1.5M78 247l1.5 1.5M82.5 247l1.5 1.5M87 247l1.5 1.5M91.5 247l1.5 1.5M96 247l1.5 1.5M100.5 247l1.5 1.5"/>
<path d="M105 247l1.5 1.5M109.5 247l1.5 1.5M114 247l1.5 1.5M118.5 247l1.4 1.5M122.9 247l1.5 1.5M127 246.1l1.4 2.5M128.6 242.5l1.7 2.9"/>
</g>
<g fill="none" stroke="#99d8e1" stroke-width=".3">
<path d="M81.3 41.7v9.5M81.3 52.7v1.5M81.3 55.7v4.5M175 49.1h11M180.5 43.6v11M81.3 61.7v1.5M81.3 64.7v4.5M81.3 70.7v1.5M81.3 73.7v4.5M81.3 79.7v1.5M28.8 84.9h8.7M39 84.9h1.5"/>
<path d="M42 84.9h3.8M47.4 84.9h1.5M50.3 84.9h3.8M55.6 84.9h1.5M58.6 84.9h3.8M63.9 84.9h1.5M66.9 84.9h3.8M72.2 84.9h1.5M75.2 84.9h3.8M80.5 84.9h1.5M81.3 82.7v4.5M81.3 88.7v1.5"/>
<path d="M81.3 91.7v4.5M81.3 97.7v1.5M83.5 84.9h3.8M88.8 84.9h1.5M91.8 84.9h3.8M97.1 84.9h1.5M100.1 84.9h3.8M105.4 84.9h1.5M108.4 84.9h3.8M113.7 84.9h1.5M116.7 84.9h3.7M122 84.9h1.5"/>
<path d="M125 84.9h8.8M166 84.9h12.2M179.7 84.9h1.5M182.7 84.9h12.3M218.3 84.9h12.2M232 84.9h1.5M235 84.9h12.3M81.3 100.7v4.5M81.3 106.7v1.5M81.3 109.7v4.5M81.3 115.7v1.5M81.3 118.7v9.5"/>
<path d="M180.5 115.2v11M175 120.7h11M81.3 156.4v12M81.3 169.9v1.5M81.3 172.9v11.9M81.3 222.5v12M81.3 236v1.5M81.3 239v12"/>
</g>
<g fill="none" stroke="#70c275" stroke-width=".3">
<path d="M26.3 33.9h16M28.8 33.4l2.5 .5-2.5 .5M31.3 22.1v22M31.3 23.1h100M33.8 22.6l-2.5 .5 2.5 .5M37.3 32.9v10M39.8 33.4l-2.5 .5 2.5 .5M120.3 33.9h16M122.7 33.4l2.6 .5-2.6 .5M125.3 32.9v10M128.8 22.6l2.5 .5-2.5 .5M131.3 22.1v22"/>
<path d="M133.8 33.4l-2.5 .5 2.5 .5M193.2 37.6l-5.9 8.5M151.5 43.9h28M152 46.4l.5-2.5 .4 2.5M152.5 43.9v82M159.7 49.1h14.3M160.2 51.6l.5-2.5 .5 2.5M160.7 49.1v71.6M188.3 43.7l-1 2.4 1.8-1.8M191.3 49.1l-1.9 1.7 2.4-.8M201.4 43.8l-12 7M215.3 53.8h6.5"/>
<path d="M215.3 54.8h6.3M215.6 51.3l.4 2.5 .5-2.5M215.6 57.3l.4-2.5 .5 2.5M216 48.8v11M236.5 52.3h34M239.9 48.4h2.1M243.9 54.8h19.5M244 47.1l-1.7 1.9 2.3-1.1M244.8 48.4h32.6M252.9 41.3l-10.6 7.7M261.9 57.3l.5-2.5 .5 2.5M262.4 54.8v60.2"/>
<path d="M269 54.8l.5-2.5 .5 2.5M269.5 52.3v65.2M275.9 50.9l.5-2.5 .5 2.5M276.4 48.4v73M210.3 71.4h18.9M220.9 70.9l2.5 .5-2.5 .5M223.4 65.6v6.8M224.1 63.4v9M226.6 70.9l-2.5 .5 2.5 .5M236.4 71.6h17.7M238.9 71.1l2.5 .5-2.5 .5M241.4 63.4v9.2"/>
<path d="M242.2 65.6v7M243.9 61.7h13.5M244.7 71.1l-2.5 .5 2.5 .5M255.9 64.2l.5-2.5 .5 2.5M256.4 61.7v46.5M160.2 118.2l.5 2.5 .5-2.5M168.5 114.9v34M170.2 114.9v22M190.8 114.9v22M192.4 114.9v34M215.3 116h6.5M215.3 115h6.3"/>
<path d="M215.6 112.5l.4 2.5 .5-2.5M215.6 118.5l.4-2.5 .5 2.5M216 110v11M223.3 107.7v42.8M234.7 117.5h35.8M242.2 107.7v42.8M243.9 115h19.5M244 108.2h13.4M255.9 105.7l.5 2.5 .5-2.5M261.9 112.5l.5 2.5 .5-2.5M269 115l.5 2.5 .5-2.5M275.9 118.9l.5 2.5 .5-2.5"/>
<path d="M151.5 125.9h28M152 123.4l.5 2.5 .4-2.5M159.7 120.7h14.3M170.2 135.9h20.6M172.7 135.4l-2.5 .5 2.5 .5M188.2 135.4l2.6 .5-2.6 .5M226.7 122.4v20.1M228.3 122.4v12.3M228.3 133.7h9M230.8 133.2l-2.5 .5 2.5 .5M234.8 133.2l2.5 .5-2.5 .5M237.3 122.4v12.3"/>
<path d="M238.9 122.4v20.1M239.9 121.4h37.5M168.5 147.9h23.9M171 147.4l-2.5 .5 2.5 .5M190 147.4l2.4 .5-2.4 .5M223.3 149.5h18.9M225.8 149l-2.5 .5 2.5 .5M226.7 141.5h12.2M229.2 141l-2.5 .5 2.5 .5M236.4 141l2.5 .5-2.5 .5M239.7 149l2.5 .5-2.5 .5M26.3 210.1h12.6"/>
<path d="M27.3 219.5h11.6M28.8 209.6l2.5 .5-2.5 .5M29.7 219l2.6 .5-2.6 .5M31.3 209.3v5.2M32.3 218.7v6.7M34 209.3v5.2M34 218.7v7.6M36.5 219l-2.5 .5 2.5 .5M36.5 209.6l-2.5 .5 2.5 .5M105.1 218.5v13M123.6 219.5h11.7M123.6 210.1h12.7"/>
<path d="M126.1 219l2.5 .5-2.5 .5M126.1 209.6l2.5 .5-2.5 .5M128.6 209.3v5.2M128.6 218.7v7.6M130.3 218.7v6.7M131.3 209.3v5.2M132.7 219l-2.4 .5 2.4 .5M133.8 209.6l-2.5 .5 2.5 .5M31.3 220.5v4.6M104.6 222.5l.5 2.5 .6-2.5M104.6 229l.5-2.5 .6 2.5M126.2 226.5h16"/>
<path d="M126.2 225h22M131.3 220.5v4.6M140.7 229l.6-2.5 .4 2.5M141.3 226.5v20.5M146.8 227.5l.5-2.5 .5 2.5M147.3 225v23.5M34 247.1v28M37.3 249.7v15.3M38.3 256.5h86M38.3 247.7v9.8M40.8 255.9l-2.5 .6 2.5 .5M104.6 244.5l.5 2.5 .6-2.5"/>
<path d="M104.6 251l.5-2.5 .6 2.5M105.1 242v13.5M121.8 255.9l2.5 .6-2.5 .5M124.3 247.7v9.8M125.3 249.7v15.3M126.2 247h16M126.2 248.5h22M128.6 247.1v28M140.7 244.5l.6 2.5 .4-2.5M146.8 246l.5 2.5 .5-2.5M34 274.1h94.6M36.5 273.6l-2.5 .5 2.5 .5"/>
<path d="M37.3 264h88M39.8 263.5l-2.5 .5 2.5 .5M122.7 263.5l2.6 .5-2.6 .5M126.1 273.6l2.5 .5-2.5 .5"/>
</g>
<g font-size="5.2">
<text x="326.7" y="266.4">MX型丸型モバイルケース</text>
<text x="341.2" y="280.3">MX2-8-10□</text>
</g>
<g font-size="4.8">
<text x="89.8" y="41.5">B</text>
<text x="220.4" y="37.9">B-B ( 1 : 1 )</text>
<text x="26.8" y="96.9">A</text>
<text x="133.7" y="96.9">A</text>
<text x="89.8" y="133.5">B</text>
<text x="68.4" y="214">A-A ( 1 : 1 )</text>
</g>
<text font-size="4.6" x="258.2" y="266.2">株式会社タカチ電機工業</text>
<g font-size="3.7">
<text x="317.7" y="8.9">構成内容</text>
<text x="238.9" y="13.8">照番</text>
<text x="261.4" y="13.8">名称</text>
<text x="283.9" y="13.8">数量</text>
<text x="316.2" y="13.8">材質(規格）</text>
<text x="374.9" y="13.8">色/表面処理</text>
<text x="78.5" y="21.5">100</text>
<text x="241.7" y="18.4">1</text>
<text x="241.7" y="23.2">2</text>
<text x="251" y="18.6">本体フレーム</text>
<text x="251" y="23.5">パネル</text>
<text x="286.7" y="18.4">2</text>
<text x="286.7" y="23.2">2</text>
<text x="296" y="18.4">A6063S-T5</text>
<text x="296" y="23.4">ABS(UL94HB)</text>
<text x="356" y="18.7">シルバー・ブラック/アルマイト</text>
<text x="356" y="23.5">ライトグレー・ブラック/シボ</text>
<text x="241.7" y="28.1">3</text>
<text x="251" y="28.4">取付ビス</text>
<text x="286.7" y="28.1">4</text>
<text x="296" y="28.4">鉄(サラタッピング M3X12)</text>
<text x="356" y="28.3">ニッケルメッキ・三価黒クローメイト</text>
<text x="33.3" y="32.4">6</text>
<text x="127.3" y="32.4">6</text>
<text x="188" y="42.4" transform="rotate(-55 188 42.4)">R12</text>
<text x="192.4" y="47.2" transform="rotate(-30 192.4 47.2)">R10.3</text>
<text x="242.7" y="46.7" transform="rotate(-36 242.7 46.7)">R11.75</text>
<text x="214.5" y="55.3" transform="rotate(-90 214.5 55.3)">1</text>
<text x="211.1" y="69.8">0.75</text>
<text x="246.9" y="70">0.75</text>
<text x="150.9" y="86.8" transform="rotate(-90 150.9 86.8)">82</text>
<text x="159.1" y="88.1" transform="rotate(-90 159.1 88.1)">71.6</text>
<text x="254.8" y="88.1" transform="rotate(-90 254.8 88.1)">46.5</text>
<text x="260.8" y="88.1" transform="rotate(-90 260.8 88.1)">60.2</text>
<text x="267.9" y="88.1" transform="rotate(-90 267.9 88.1)">65.2</text>
<text x="274.8" y="86.8" transform="rotate(-90 274.8 86.8)">73</text>
<text x="214.5" y="116.5" transform="rotate(-90 214.5 116.5)">1</text>
<text x="177.3" y="134.3">20.6</text>
<text x="231.8" y="132.1">9</text>
<text x="229.6" y="140">12.2</text>
<text x="178.6" y="146.4">24</text>
<text x="229.6" y="147.9">18.9</text>
<text x="30.4" y="208.5">2.7</text>
<text x="127.7" y="208.5">2.7</text>
<text x="30.9" y="217.9">1.7</text>
<text x="127.2" y="217.9">1.7</text>
<text x="103.6" y="223.8" transform="rotate(-90 103.6 223.8)">1.5</text>
<text x="139.7" y="239.9" transform="rotate(-90 139.7 239.9)">20.5</text>
<text x="145.7" y="239.9" transform="rotate(-90 145.7 239.9)">23.5</text>
<text x="364.9" y="240.3">1</text>
<text x="385.9" y="240.3">2</text>
<text x="406.9" y="240.3">3</text>
<text x="79.4" y="254.8">86</text>
<text x="103.6" y="254.7" transform="rotate(-90 103.6 254.7)">1.5</text>
<text x="79.4" y="262.4">88</text>
<text x="78.1" y="272.5">94.6</text>
<text x="178.8" y="278.3">色仕様(型番末尾□）</text>
<text x="403.9" y="277.5">1:1</text>
<text x="160.4" y="282.6">仕様</text>
<text x="161.7" y="286.8">GS</text>
<text x="177.6" y="282.6">本体フレーム</text>
<text x="180.8" y="287">シルバー</text>
<text x="209.7" y="287">ライトグレー</text>
<text x="213.1" y="282.7">ブラック</text>
<text x="240.1" y="285.8">高地（一）</text>
<text x="268.9" y="285.8">大江</text>
<text x="295.8" y="285.8">王</text>
<text x="161.8" y="291.1">BB</text>
<text x="182" y="291.3">ブラック</text>
<text x="213" y="291.3">ブラック</text>
<text x="393.3" y="289.5">2012/10/15</text>
</g>
<g font-size="3.7" fill="#ee2a28">
<text x="311.4" y="265.8">品名</text>
<text x="243.9" y="275.8">承認</text>
<text x="268.9" y="275.8">検図</text>
<text x="293.9" y="275.8">製図</text>
<text x="390.2" y="272">尺度</text>
<text x="311.4" y="279.8">型番</text>
<text x="390.2" y="282.9">日付</text>
<text x="311.4" y="289.8">図番</text>
<text x="372.1" y="289.8">Rev</text>
</g>
</svg>
